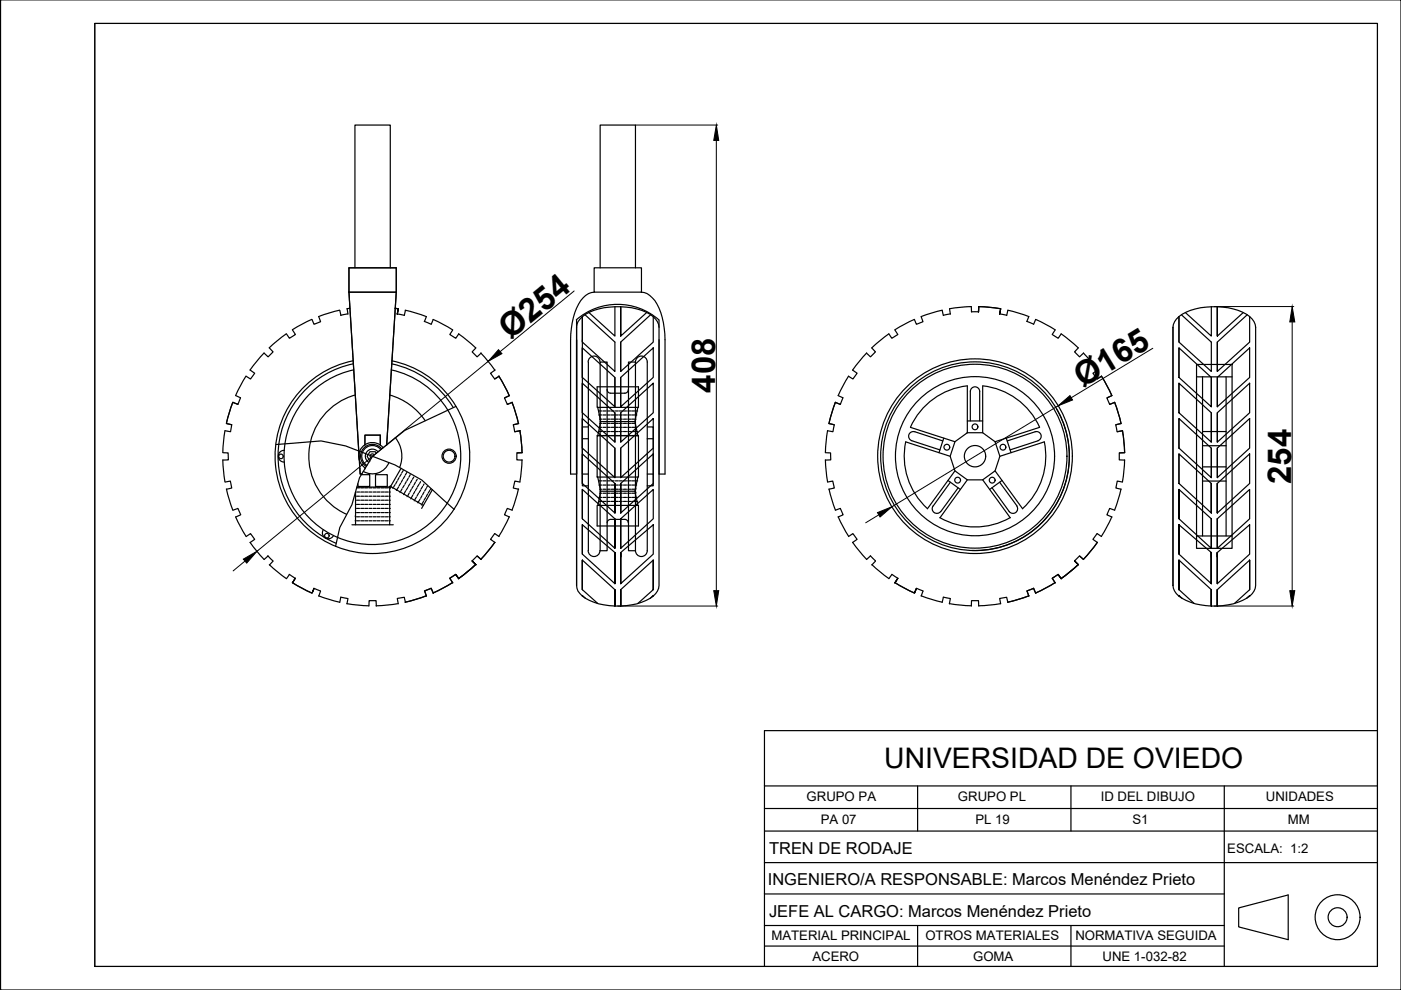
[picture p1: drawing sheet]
<svg xmlns="http://www.w3.org/2000/svg" width="297mm" height="210mm" viewBox="0 0 297 210" stroke-linecap="round" stroke-linejoin="round" font-family="sans-serif">
<!-- layer: 01_Contornos -->
<g fill="none" stroke="#000" stroke-width=".25">
<path d="M.1 0h296.9v209.9h-296.9zM20.1 5h271.9v199.9h-271.9zM75.3 56.8v-30.3h7.4v30.3M126 56.8h10v5.1h-10zM127.2 56.8v-30.3h7.5v30.3M57.1 73.8l.8 .8-1.1 1.1-.8-.9-.9 1-2.1 2.7 1 .6-.9 1.3-.9-.7-2.2 4.2M60.7 70.8l-3.6 2.9M62 69.9l.6 1-1.2 .8-.7-.9M66.1 67.7l-4.1 2.2M67.6 67.2l.4 1-1.4 .6-.4-1.1M72 65.8l-4.5 1.3M72 65.8l.3 1.1"/>
<path d="M73.6 65.5l.2 1.1M73.7 66.5l-1.5 .3M74 61.9v-5.1h10v5.1M74 61.9l2.4 38.6h.3h-.3l-.1-1.3M74 61.9h10l-2 32.4 2-32.4M74 61.9h10M74 61.9l2.2 35.6M74.2 65.4l-.6 .1M74.9 76.5a20.6 20.6 0 0 0-13.1 31.7 20.6 20.6 0 0 0 34.3 0 20.6 20.6 0 0 0-13-31.7M74.9 77.1a20 20 0 0 0-15.9 17.7 20 20 0 0 0 12.3 20.4M75 78.4a18.7 18.7 0 0 0-11.6 28.8 18.7 18.7 0 0 0 31.1 0 18.7 18.7 0 0 0-11.6-28.8M83 77.1a20 20 0 0 1 13.1 9.3"/>
<path d="M83.7 65.4l.7 .1M84.2 66.5l1.5 .3M84.2 66.6l.2-1.1-.2 1.1M84.4 65.5l-.2 1.1M85.9 65.8l4.5 1.3M86 65.8l-.3 1.1M90 68.1l1.4 .6M90.4 67.1l-.4 1.1M91.8 67.7l4.1 2.2M91.8 67.7l-.4 1.1M96 69.9l-.6 1 1.2 .8 .7-.9M97.2 70.8l3.6 2.9"/>
<path d="M100.9 73.8l-.8 .8 1.1 1.1 .8-.8M101.9 74.8l3 3.7M105 78.5l-1 .6 .9 1.3 .9-.6-.9 .6M105.8 79.7l2.2 4.2M122.2 67.8a13.3 13.3 0 0 1 17.5 0M122.2 69.4a4.1 4.1 0 0 1 2.8-3.2 15.7 15.7 0 0 1 12.8 .4 3.8 3.8 0 0 1 1.9 2.8M122.2 67.9v56.2a3.9 3.9 0 0 0 2.8 3.2 15.3 15.3 0 0 0 12.8-.4 3.6 3.6 0 0 0 1.9-2.8v-56.2M123.5 73.8l6.9 6.2v6.2l-6.9-6.2zM124 66.7l6.4 5.8v6.3l-6.9-6.3v-5.4v35.4M126 61.9a4.6 4.6 0 0 0-3.8 3.4 17.7 17.7 0 0 0-1.2 6.7v28.5h1.2M127.2 76.7a1.23 1.23 0 0 0-1.2-1.2 1.23 1.23 0 0 0-1.3 1.3v39.9a1.25 1.25 0 0 0 1.2 1.3 1.25 1.25 0 0 0 1.3-1.3M127.2 76.8h1.5v40h-1.5z"/>
<path d="M130.4 65v6.3l-5.5-5M131.6 72.5v6.3M133.3 76.8h1.4v40h-1.4zM134.7 76.7a1.25 1.25 0 0 1 1.3-1.2 1.25 1.25 0 0 1 1.2 1.3v39.9a1.25 1.25 0 0 1-1.2 1.3 1.25 1.25 0 0 1-1.3-1.3M136 61.9a4.7 4.7 0 0 1 3.7 3.4 17.7 17.7 0 0 1 1.3 6.7v28.5h-1.3v-28.5M137.1 66.3l-5.5 5v-6.3v6.3M138 66.7l-6.4 5.8v6.3l6.9-6.3v-5.4M180.7 78.5l1 .6-.9 1.3-.9-.7-1 1.8-1.2 2.4 1 .4-.5 1.4-1.1-.4 1.1 .4M183.7 74.8l-2.9 3.7M184.8 73.8l.8 .8-1 1.1-.9-.8M188.5 70.8l-3.7 2.9M189.7 69.9l.7 1-1.3 .8-.6-.9"/>
<path d="M193.9 67.7l-4.2 2.2M195.3 67.2l.4 1-1.4 .6-.4-1.1M200 66.9l-.2-1.1-4.5 1.3M201.5 66.5l-1.5 .3M205.9 65l.1 1.1M205.9 65l-4.6 .5 .2 1.1M206 66.1h1.5M207.5 66.1v-1.1v1.1M207.5 65l4.6 .5M207.5 65v1.1M211.9 66.6l.3-1.1-.3 1.1M212 66.5l1.4 .3"/>
<path d="M212.2 65.5l-.3 1.1M213.4 66.9l.3-1.1 1.9 .5 2.5 .8-.4 1.1M219.6 67.7l-.5 1-1.4-.6M219.6 67.7l4.1 2.2M223.7 69.9l-.6 1 1.3 .8 .6-.9M225 70.8l3.6 2.9M228.6 73.8l-.8 .8 1.1 1.1 .8-.9 3 3.7M232.7 78.5l-1 .6 .9 1.3 .9-.6M233.5 79.7l2.2 4.2M233.5 79.8l-.9 .6M249.4 67.7a10.5 10.5 0 0 1 7.5-2.7 12.8 12.8 0 0 1 8.1 2.1 3.2 3.2 0 0 1 1.2 2.3v54.7a3.9 3.9 0 0 1-2.8 3.2 14.9 14.9 0 0 1-13.4-.9 3.2 3.2 0 0 1-1.3-2.3v-54.7l.1-.6zM250 73.8l6.8 6.2v6.2l-6.8-6.2z"/>
<path d="M250 73.8v6.2M250.5 66.7l6.3 5.8v6.3l-6.8-6.3v-5.4v5.4M253.7 77.3h7.5v39h-7.5zM253.7 79.9h7.5M255 79.9v33.7M256.8 65v6.3l-5.5-5M258.1 72.5v6.3M260 79.9v33.7M263.6 66.3l-5.5 5v-6.3v6.3M264.4 66.7l-6.3 5.8v6.3l6.9-6.3v-5.4M47.2 97.5l.5 4.6M47.3 96h1.1v1.5l-1.1 .1"/>
<path d="M47.7 91.3l-.5 4.6M48 89.8l1.1 .3-.2 1.4-1.2-.2M48 89.8l1.1 .3M49.4 85.3l-1.4 4.5M50 83.9l1 .4-.6 1.4-1-.4 1 .4M58.5 94.2l9.6-.7 5.2 1 10.4 4.1 5.7 3.2 6.9 6.2M60.3 95.5a1.25 1.25 0 0 0-1.3 1.2 1.25 1.25 0 0 0 1.3 1.3M75.3 83.7a13.5 13.5 0 0 0-9.8 12.1 13.5 13.5 0 0 0 8 13.2M77.4 92.3h3.2v2.1v-2.1h-3.2v2.1zM77.4 99.2v.2M79.3 96.4a.49 .49 0 0 0-.7 0 .49 .49 0 0 0 .1 .7M79.8 96.1l-.2-.3h-1.2l-.6 .9 .6 1.1"/>
<path d="M80.1 95.8a1.5 1.5 0 0 0-2.3-.1 1.5 1.5 0 0 0 .4 2.3M80.7 95.3a2.26 2.26 0 0 0-3.4-.1 2.26 2.26 0 0 0 .5 3.5M80.9 95.1a2.52 2.52 0 0 0-3.8 0 2.52 2.52 0 0 0 .5 3.8M81.2 94.9a2.9 2.9 0 0 0-4.4-.1 2.9 2.9 0 0 0 .7 4.4M82.5 98.1a3.7 3.7 0 0 1-5.5 1.8M82.6 83.7a13.5 13.5 0 0 1 7.5 5.5M83.8 92.8a6.2 6.2 0 0 1 .9 6.3M85 99.3l-2.3 4h-7M85.5 99.8l-.3 .5M96.7 86.2l-10.9 5-6.8 5.5-2.8 4.6-1.6 5.7-2.6 4.9-.9 3.9M107 84.3l1-.4-1 .5 .6 1.3 1-.4-1 .4M108.6 85.3l1.3 4.5"/>
<path d="M108.9 90.1l1.1-.3-1.2 .3 .3 1.4 1.2-.2-1.1 .2M109.6 96h1.1h-1.1v1.5l1.1 .1M110.2 91.3l.5 4.6M110.7 97.5l-.5 4.6M123.5 96.2l6.9 6.3v6.3l-6.9-6.3zM123.5 88.7l6.9 6.3v6.3l-6.9-6.3zM123.5 81.3l6.9 6.2v6.2l-6.9-6.2zM123.5 93h1.2M124.7 90.5h-1.2v12.5h1.2M126.6 92.4h8.8v8.7h-8.8zM126.6 82h8.8v4.4h-8.8zM126.6 92.3h.1"/>
<path d="M126.7 86.4l.7 3-.7 3M126.9 87.1h.7M126.9 88h.7M126.9 91.5h.7M126.9 92.3h.7M127 90.6h.6M127.1 88.9h.5M127.2 89.8h.4M127.2 89.4h7.5M127.8 87.1h.7M127.8 88h.7M127.8 88.9h.7"/>
<path d="M127.8 89.8h.7M127.8 90.6h.7M127.8 91.5h.7M127.8 92.3h.7M128.7 87.1h.7M128.7 88h.7M128.7 88.9h.7M128.7 89.8h.7M128.7 90.6h.7M128.7 91.5h.7M128.7 92.3h.7M128.7 82.6a.74 .74 0 0 0 .8 .8"/>
<path d="M129.5 83.4h3M129.6 87.1h.6M129.6 88h.6M129.6 88.9h.6M129.6 89.8h.6M129.6 90.6h.6M129.6 91.5h.6M129.6 92.3h.6M130.4 80v6.2M130.4 87.5v6.2M130.4 95v6.3M130.5 87.1h.6"/>
<path d="M130.5 88h.6M130.5 88.9h.6M130.5 89.8h.6M130.5 90.6h.6M130.5 91.5h.6M130.5 92.3h.6M131.3 87.1h.6M131.3 88h.6M131.3 88.9h.6M131.3 89.8h.6M131.3 90.6h.6M131.3 91.5h.6"/>
<path d="M131.3 92.3h.6M131.6 95l6.9-6.3v6.3l-6.9 6.3zM131.6 87.5l6.9-6.2v6.2l-6.9 6.2zM131.6 80l6.9-6.2v6.2l-6.9 6.2zM131.6 80v6.2M131.6 87.5v6.2M131.6 95v6.3M132.2 87.1h.6M132.2 88h.6M132.2 88.9h.6M132.2 89.8h.6M132.2 90.6h.6"/>
<path d="M132.2 91.5h.6M132.2 92.3h.6M133.1 87.1h.6M133.1 88h.6M133.1 88.9h.6M133.1 89.8h.6M133.1 90.6h.6M133.1 91.5h.6M133.1 92.3h.6M133.2 82.6a.74 .74 0 0 1-.7 .8M133.9 87.1h.7M133.9 88h.7"/>
<path d="M133.9 88.9h.7M133.9 89.8h.7M133.9 90.6h.7M133.9 91.5h.7M133.9 92.3h.7M134.8 87.1h.4M134.8 88h.2M134.8 88.9h.1M134.8 90.6h.2M134.8 91.5h.4M134.8 92.3h.6M135.2 86.4l-.6 3 .6 3"/>
<path d="M137.2 90.5h1.3v12.5h-1.3M137.2 93h1.3M175 96h1.1v1.5l-1.1 .1M175 97.5l.5 4.6M175.5 91.3l-.5 4.6M175.8 89.8l1.1 .3-.3 1.4-1.1-.2M175.8 89.8l1.1 .3M177.1 85.3l-1.3 4.5M192 93.7a15 15 0 0 0 4.6 14.1l5.9-8M192.1 93.7l9.4 3M199.9 93.5l-6-2a.99 .99 0 0 0-1.2 .7 .99 .99 0 0 0 .6 1.2l6 2M200.1 92.9l-1 3.1"/>
<path d="M205.1 81.8v10l-2.6 1.9-1 3 1 3.1 2.6 1.9h3.3l2.6-1.9 1-3.1-1-3-2.6-1.9h-3.3M205.1 89.3h3.3M205.1 81.8a15 15 0 0 0-12.1 8.8l9.5 3.1M205.7 89.3v-6.3a.99 .99 0 0 1 1-1 .99 .99 0 0 1 1 1v6.3M208.3 81.8a15 15 0 0 1 12.1 8.8l-9.4 3.1M208.4 81.8v10M211 99.8l5.8 8.1M213.3 92.9l1.1 3.1M219.5 91.5a.99 .99 0 0 1 1.2 .7 .99 .99 0 0 1-.6 1.2M219.5 91.5l-5.9 2M220.1 93.4l-5.9 2M221.4 93.7l-9.4 3"/>
<path d="M221.4 93.7a15 15 0 0 1-4.6 14.1M224 86.7a20 20 0 0 1-17.9 30M234.7 84.3l1-.4-1 .5 .6 1.3 1-.4-1 .4M236.3 85.3l1.4 4.5M237.3 96h1.1h-1.1v1.5l1.1 .1M237.7 89.8l-1.2 .3 .3 1.4 1.2-.2-1.1 .2M237.7 89.8l-1.1 .3M238 91.3l.4 4.6M238.4 97.5l-.4 4.6M250 96.2l6.8 6.3v6.3l-6.8-6.3zM250 88.7l6.8 6.3v6.3l-6.8-6.3zM250 81.3l6.8 6.2v6.2l-6.8-6.2z"/>
<path d="M250 81.3v6.2M250 88.7v6.3M250 96.2v6.3M255 91.5h5M255 94.5h5M255 99h5M256.8 80v6.2M256.8 87.5v6.2M256.8 95v6.3M258.1 95l6.9-6.3v6.3l-6.9 6.3zM258.1 87.5l6.9-6.2v6.2l-6.9 6.2zM258.1 80l6.9-6.2v6.2l-6.9 6.2z"/>
<path d="M258.1 80v6.2M258.1 87.5v6.2M258.1 95v6.3M47.7 102.2l1.1-.2 .3 1.5-1.1 .2M48 103.7l1.4 4.4M49.4 108.2l1-.4 .6 1.3-1 .5M50 109.6l2.2 4.1M52.2 113.8l.9-.7 .9 1.3-1 .6 3 3.6 .8-.7M56.8 117.8l1.1 1.1M57.1 119.7l3.6 3M57.9 119l-.8 .8M68.5 112.3a1.25 1.25 0 0 0 .5 1.8 1.25 1.25 0 0 0 1.7-.5"/>
<path d="M74.6 111.3h8.8M75.3 110.4h.1M75.3 109.6h.1M75.4 104.3v7M75.6 105.2h.6M75.6 106.1h.6M75.6 106.9h.6M75.6 107.8h.6M75.6 108.7h.6M75.6 109.6h.6M75.6 110.4h.6M75.6 104.3h.6"/>
<path d="M75.7 103.4h.5M76.5 103.4h.6M76.5 104.3h.6M76.5 105.2h.6M76.5 106.1h.6M76.5 106.9h.6M76.5 107.8h.6M76.5 108.7h.6M76.5 109.6h.6M76.5 110.4h.6M76.7 100.6h1.7v2.5h-2.5v-.5M77.3 103.4h.7"/>
<path d="M77.3 104.3h.7M77.3 105.2h.7M77.3 106.1h.7M77.3 106.9h.7M77.3 107.8h.7M77.3 108.7h.7M77.3 109.6h.7M77.3 110.4h.7M78.2 103.4h.7M78.2 104.3h.7M78.2 105.2h.7M78.2 106.1h.7"/>
<path d="M78.2 106.9h.7M78.2 107.8h.7M78.2 108.7h.7M78.2 109.6h.7M78.2 110.4h.7M79.1 103.4h.6M79.1 104.3h.6M79.1 105.2h.6M79.1 106.1h.6M79.1 106.9h.6M79.1 107.8h.6M79.1 108.7h.6"/>
<path d="M79.1 109.6h.6M79.1 110.4h.6M79.6 100.6h2.5v2.5h-2.5zM80 103.4h.6M80 104.3h.6M80 105.2h.6M80 106.1h.6M80 106.9h.6M80 107.8h.6M80 108.7h.6M80 109.6h.6M80 110.4h.6"/>
<path d="M80.8 103.4h.7M80.8 104.3h.7M80.8 105.2h.7M80.8 106.1h.7M80.8 106.9h.7M80.8 107.8h.7M80.8 108.7h.7M80.8 109.6h.7M80.8 110.4h.7M81.7 103.4h.6M81.7 104.3h.6M81.7 105.2h.6"/>
<path d="M81.7 106.1h.6M81.7 106.9h.6M81.7 107.8h.6M81.7 108.7h.6M81.7 109.6h.6M81.7 110.4h.6M82.5 103.3h.5M82.6 103.4h.1M82.6 104.3h.1M82.6 105.2h.1M82.6 106.1h.1M82.6 106.9h.1"/>
<path d="M82.6 107.8h.1M82.6 108.7h.1M82.6 109.6h.1M82.6 110.4h.1M82.6 103.3v8M82.7 103v.5M82.8 103.1l7 4.1M83.3 103.5v.1M83.8 102.8l-.4 .5M84.1 104h.1M84.2 102l-.3 .6M84.5 103.2l-.3 .6"/>
<path d="M84.6 101.3l-.3 .5M84.8 104.4v.1M84.9 102.5l-.3 .5M85.1 100.5l-.4 .6M85.2 103.6l-.3 .6M85.4 101.7l-.3 .5M85.6 104.8v.1M85.7 102.9l-.3 .5M85.8 100.9l-.3 .6M86 104.1l-.3 .5M86.1 102.1l-.3 .6M86.3 100.2l-.4 .5"/>
<path d="M86.3 105.3h.1M86.5 103.3l-.4 .6M86.6 101.4l-.3 .6M86.8 104.5l-.3 .6M86.9 102.6l-.3 .5M87 100.6l-.3 .6M87.1 105.7v.1M87.2 103.8l-.3 .5M87.3 101.8l-.3 .6M87.5 105l-.3 .5M87.7 103l-.4 .6M87.7 101.1l-.3 .5"/>
<path d="M87.9 106.1l-.1 .1M88 104.2l-.3 .5M88.1 102.2l-.3 .6M88.3 105.4l-.3 .5M88.4 103.4l-.3 .6M88.5 101.6l-.3 .4M88.6 106.6h.1M88.7 104.6l-.3 .6M88.8 102.7l-.3 .5M89.1 105.8l-.4 .6M89.2 103.9l-.4 .6M89.2 102.1l-.2 .4"/>
<path d="M89.4 107v.1M89.5 105.1l-.3 .5M89.6 103.1l-.3 .6M89.8 106.3l-.3 .5M89.9 104.3l-.3 .6M89.9 102.6l-.2 .3M90.2 105.5l-.3 .6M90.4 103.6l-.4 .5M90.6 103.1l-.1 .2M90.7 104.7l-.3 .6M91.1 104l-.3 .5M91.3 103.6l-.1 .2"/>
<path d="M91.7 103.8l-2.3 4M100.1 118.9l.8 .8-.8-.8M100.8 119.7l-3.6 3M101.2 117.9l.8 .7-.8-.7-1.1 1 .8 .8-.8-.8M104.9 115l-3 3.6M105.8 113.8l-.9-.7-.9 1.3 1 .6M108 109.6l-2.2 4.1M108.6 108.2l-1-.4-.6 1.3 1 .5M109.9 103.7l-1.3 4.4M110.3 102.2l-1.1-.2-.4 1.5 1.2 .2M123.5 111.3l6.9 5.9v6.6v-6.6v6.6l-6.9-6.3v-6.2v6.2M123.5 110v-6.2v6.2l6.9 6.3v-6.3v6.3"/>
<path d="M123.5 103.8l6.9 6.2M123.5 100.5h1.2M126.6 107.2h8.8v4.3h-8.8zM126.7 101.1l.7 3.1-.7 3M126.9 102h.7M126.9 105.5h.7M126.9 106.3h.7M127 102.8h.6M127.2 103.7h.4M127.2 104.6h.4M127.2 104.2h7.5M127.8 102h.7"/>
<path d="M127.8 102.8h.7M127.8 103.7h.7M127.8 104.6h.7M127.8 105.5h.7M127.8 106.3h.7M128.7 102h.7M128.7 102.8h.7M128.7 103.7h.7M128.7 104.6h.7M128.7 105.5h.7M128.7 106.3h.7M129.5 110.1a.74 .74 0 0 0-.8 .8"/>
<path d="M129.5 110.1h3M129.6 102h.6M129.6 102.8h.6M129.6 103.7h.6M129.6 104.6h.6M129.6 105.5h.6M129.6 106.3h.6M130.4 102.5v6.3v-6.3M130.4 117.2v.9M130.5 102h.6M130.5 102.8h.6M130.5 103.7h.6"/>
<path d="M130.5 104.6h.6M130.5 105.5h.6M130.5 106.3h.6M131.3 102h.6M131.3 102.8h.6M131.3 103.7h.6M131.3 104.6h.6M131.3 105.5h.6M131.3 106.3h.6M131.6 117.2l6.9-5.9v6.2l-6.9 6.3zM131.6 110l6.9-6.2v6.2l-6.9 6.3v-6.3v6.3M131.6 102.5l6.9-6.3v6.3l-6.9 6.3z"/>
<path d="M131.6 117.2v6.6v-6.6v.9M131.6 102.5v6.3v-6.3M132.2 102h.6M132.2 102.8h.6M132.2 103.7h.6M132.2 104.6h.6M132.2 105.5h.6M132.2 106.3h.6M132.5 110.1a.74 .74 0 0 1 .7 .8M133.1 102h.6M133.1 102.8h.6M133.1 103.7h.6"/>
<path d="M133.1 104.6h.6M133.1 105.5h.6M133.1 106.3h.6M133.9 102h.7M133.9 102.8h.7M133.9 103.7h.7M133.9 104.6h.7M133.9 105.5h.7M133.9 106.3h.7M134.8 103.7h.1M134.8 104.6h.1M134.8 102h.4"/>
<path d="M134.8 102.8h.2M134.8 105.5h.2M134.8 106.3h.4M135.2 101.1l-.6 3.1 .6 3M137.2 100.5h1.3M138.5 118.8l-6.9 6.2v3.5v-3.5M175.5 102.2l1.1-.2 .3 1.5-1.1 .2M175.8 103.7l1.3 4.4M177.1 108.2l1.1-.4 .6 1.3-1.1 .5M177.7 109.6l2.2 4.1M179.9 113.8l.9-.7 .9 1.3-1 .6M180.8 115l2.9 3.6"/>
<path d="M184.5 117.8l1.1 1.1M184.6 117.9l-.9 .7M184.9 119.7l3.6 3M185.6 119l-.7 .8M201 101.9l2.6 1.9M201.5 102.2l-3.6 5.1M203.1 103.4l-3.7 5a.99 .99 0 0 1-1.3 .3 .99 .99 0 0 1-.3-1.4M205.1 101.7l-5.8 8.1M208.4 101.7l5.8 8a15 15 0 0 1-14.9 0M210.3 103.4l3.7 5a.99 .99 0 0 0 1.3 .3 .99 .99 0 0 0 .3-1.4M211.9 102.2l3.7 5.1M212.5 101.9l-2.7 1.9"/>
<path d="M227.8 118.9l.8 .8-.8-.8M228.6 119.7l-3.6 3M228.9 117.9l.8 .7M229.7 118.6l-.8-.7-1.1 1 .8 .8-.8-.8M232.6 115l-2.9 3.6M233.5 113.8l-.9-.7-.9 1.3 1 .6M235.7 109.6l-2.2 4.1M236.3 108.2l-1-.4-.6 1.3 1 .5M237.7 103.7l-1.4 4.4M238 102.2l-1.1-.2-.3 1.5 1.1 .2M250 111.3l6.8 5.9v6.6v-6.6v6.6l-6.8-6.3v-6.2v6.2M250 110v-6.2v6.2l6.8 6.3v-6.3v6.3"/>
<path d="M250 103.8l6.8 6.2M253.7 113.6h7.5M255 102h5M256.8 102.5v6.3v-6.3M256.8 117.2v.9M258.1 117.2l6.9-5.9v6.2l-6.9 6.3zM258.1 110l6.9-6.2v6.2l-6.9 6.3v-6.3v6.3M258.1 102.5l6.9-6.3v6.3l-6.9 6.3zM258.1 117.2v6.6v-6.6v.9M258.1 102.5v6.3v-6.3M265 118.8l-6.9 6.2v3.5v-3.5M61.3 121.8l1.3 .8"/>
<path d="M61.4 121.8l-.7 .9M62 123.5l4.1 2.2M62.6 122.6l-.6 1 .6-1M62.6 122.6l-.6 1M66.5 124.7l1.4 .6-.3 1.1M66.6 124.8l-.4 1 .4-1M66.6 124.8l-.4 1M67.5 126.3l4.5 1.4M73.5 128l4.7 .4M73.7 126.9l-1.5-.3-.2 1.1M73.8 126.9l-.2 1.1M78.2 128.5l.1-1.1h1.4l.1 1.1"/>
<path d="M84.4 128l-4.7 .4M86 127.7l-.3-1.1-1.5 .3 .2 1.1M90 125.3l.4 1.1-.4-1.1 1.4-.5 .4 1M90.4 126.3l-4.5 1.4M91.4 124.7l-1.4 .6M91.4 124.7l.5 1.1M91.8 125.7l4.1-2.2-4.1 2.2M96.6 121.8l-1.3 .8 .7 1-.6-1 1.2-.8 .7 .9-.7-.9M123.5 126.3l.6 .6M130.4 125v3.5v-3.5l-6.9-6.2v6.2v-6.2v6.2l3.2 2.9M130.4 125v3.5v-3.5M131.6 125v3.5v-3.5"/>
<path d="M138.5 126.4v-.1l-.7 .6M138.5 125v-6.2v6.2l-3.3 2.9M189.1 121.8l1.2 .8M189.1 121.8l-.6 .9M189.7 123.5l4.2 2.2M190.4 122.6l-.7 1 .7-1M190.4 122.6l-.7 1M194.3 124.8l-.4 1 .4-1M194.3 124.8l-.4 1M194.3 124.7l1.4 .6-.4 1.1M195.3 126.3l4.4 1.4M201.3 128l4.6 .4"/>
<path d="M201.5 126.9l-1.5-.3-.2 1.1M201.5 126.9l-.2 1.1M205.9 128.5l.1-1.1h1.5v1.1M212.1 128l-4.6 .4M213.7 127.7l-.3-1.1-1.5 .3 .3 1.1M218.1 126.3l-4.4 1.4M219.1 124.7l.5 1.1M219.2 124.7l-1.5 .6 .4 1.1-.4-1.1 1.4-.5 .5 1M223.7 123.5l-4.1 2.2M224.4 121.8l.6 .9-.6-.9-1.3 .8 .6 1-.6-1M224.4 121.8l-1.3 .8M250 126.3l.6 .6"/>
<path d="M256.8 125v3.5v-3.5l-6.8-6.2v6.2v-6.2v6.2l3.2 2.9M256.8 125v3.5v-3.5M258.1 125v3.5v-3.5M265 126.4v-.1l-.7 .6M265 125v-6.2v6.2l-3.3 2.9M292 154.9h-129.9v50M162.1 176.2h129.9M162.1 166.6h129.9M162.1 171.4h129.9M194.5 166.6v9.6M227.1 166.6v9.6M259.6 166.6v38.3"/>
<path d="M162.1 182.9h129.9M162.1 189.5h97.5M162.1 196.2h97.5M194.5 196.2v8.7M227.1 196.2v8.7M262.6 192.5l10.5-2.7v9.4l-10.5-2.7zM162.1 200.6h97.5"/>
<circle cx="59.6" cy="96.8" r=".49"/>
<circle cx="95.2" cy="96.7" r="1.5"/>
<circle cx="95.2" cy="96.7" r="1.25"/>
<circle cx="200.8" cy="94.8" r=".61"/>
<circle cx="206.7" cy="96.7" r="20.6"/>
<circle cx="206.7" cy="96.7" r="20"/>
<circle cx="206.7" cy="96.7" r="19.5"/>
<circle cx="206.7" cy="96.7" r="16.9"/>
<circle cx="206.7" cy="96.7" r="2.27"/>
<circle cx="206.7" cy="90.5" r=".61"/>
<circle cx="212.6" cy="94.8" r=".61"/>
<circle cx="69.3" cy="113.6" r=".49"/>
<circle cx="82.7" cy="103.2" r=".11"/>
<circle cx="203" cy="101.8" r=".61"/>
<circle cx="210.4" cy="101.8" r=".61"/>
<circle cx="283.6" cy="194.5" r="4.8"/>
<circle cx="283.6" cy="194.5" r="2.01"/>
</g>
<!-- layer: 04_Cotas -->
<g fill="none" stroke="#000" stroke-width=".21">
<path d="M20.1 5h271.9v199.9h-271.9zM134.7 26.5h17.5M151.9 29.8v95.4M103.5 76.6l-49 40.3M121.7 61.7l-15.7 12.9M244.4 73.8l-17.3 10.5M257.5 65h16.8M274 68.3v56.9M224.4 86l-35.3 21.5M51.9 119l-2.5 2M186.3 109.1l-2.8 1.7M131 128.5h21.2"/>
<path d="M257.5 128.5h16.8"/>
</g>
<path d="M151.9 26.5l.5 3.3h-1.1zM105.7 74.1l.7 .9-2.9 1.6zM274 65l.5 3.3h-1zM224.4 86l2.5-2.1 .5 .9zM51.6 118.5l2.9-1.6-2.2 2.5zM186 108.7l3.1-1.2-2.5 2.1zM151.3 125.2h1.1l-.5 3.3zM273.5 125.2h1l-.5 3.3z" fill="#000" stroke="#000" stroke-width=".21"/>
<g font-size="7">
<text x="108.2" y="72.2" transform="rotate(-39 108.2 72.2)">Ø254</text>
<text x="151.6" y="83.2" transform="rotate(-90 151.6 83.2)">408</text>
<text x="229.6" y="82.3" transform="rotate(-31 229.6 82.3)">Ø165</text>
<text x="273.8" y="102.6" transform="rotate(-90 273.8 102.6)">254</text>
</g>
<text font-size="6" x="187.5" y="162.8">UNIVERSIDAD DE OVIEDO</text>
<g font-size="3.5">
<text x="163.1" y="181">TREN DE RODAJE</text>
<text x="162.8" y="187.6">INGENIERO/A RESPONSABLE: Marcos Menéndez Prieto</text>
<text x="163.1" y="194.3">JEFE AL CARGO: Marcos Menéndez Prieto</text>
</g>
<g font-size="2.8">
<text x="171" y="169.9">GRUPO PA</text>
<text x="203.1" y="169.9">GRUPO PL</text>
<text x="233.4" y="169.9">ID DEL DIBUJO</text>
<text x="268.4" y="169.9">UNIDADES</text>
<text x="174" y="174.6">PA 07</text>
<text x="206.8" y="174.6">PL 19</text>
<text x="240.1" y="174.7">S1</text>
<text x="273" y="174.6">MM</text>
<text x="260.2" y="180.8">ESCALA: 1:2</text>
<text x="163.6" y="199.4">MATERIAL PRINCIPAL</text>
<text x="172.2" y="203.7">ACERO</text>
<text x="196.2" y="199.4">OTROS MATERIALES</text>
<text x="206.3" y="203.7">GOMA</text>
<text x="228" y="199.4">NORMATIVA SEGUIDA</text>
<text x="233.8" y="203.7">UNE 1-032-82</text>
</g>
</svg>
